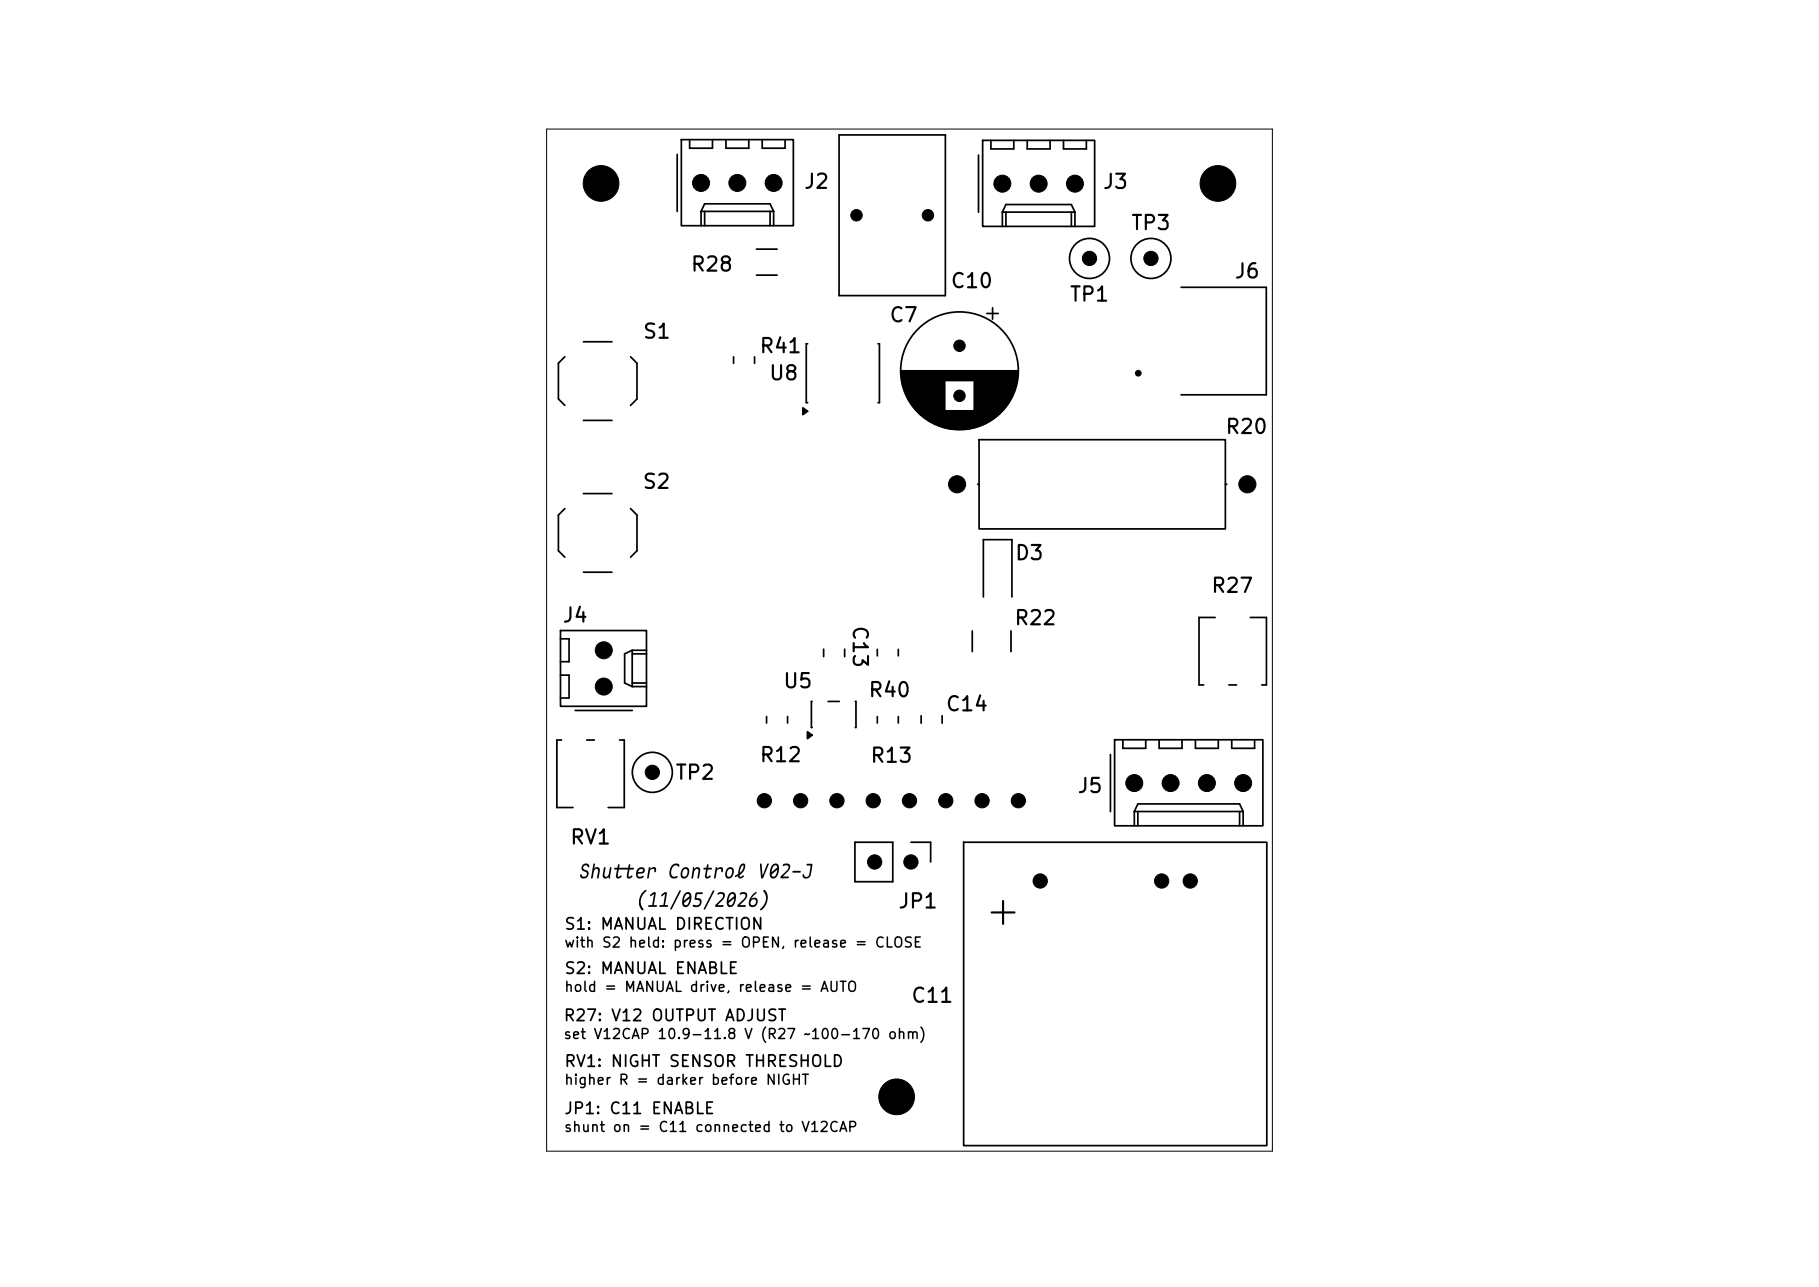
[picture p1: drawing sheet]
<svg xmlns="http://www.w3.org/2000/svg" width="297mm" height="210mm" viewBox="0 0 297 210" stroke-linecap="round" stroke-linejoin="round" font-family="sans-serif">
<g fill="#000">
<path d="M131.1 66.5l.8 .6-.8 .6zM131.8 119.4l.8 .6-.8 .5zM95.2 141.1a.53 .53 0 0 1 .7-.2 .53 .53 0 0 1 .2 .6h-.1a.38 .38 0 0 0-.6-.2 .38 .38 0 0 0 .1 .6 .72 .72 0 0 1 .4 1.2 .72 .72 0 0 1-1.2-.2v-.1a.16 .16 0 0 1 .2-.1 .16 .16 0 0 1 .1 .2 .43 .43 0 0 0 .7 0 .43 .43 0 0 0-.2-.7 .63 .63 0 0 1-.6-.5 .63 .63 0 0 1 .3-.6zM96.9 140.9l.2 .1-.1 .8a.48 .48 0 0 1 .6-.3 .48 .48 0 0 1 .3 .6l-.1 1.1a.14 .14 0 0 1-.2 .2 .14 .14 0 0 1-.1-.2l.2-1a.34 .34 0 0 0-.3-.5 .34 .34 0 0 0-.4 .4l-.2 1.1a.14 .14 0 0 1-.2 .2 .14 .14 0 0 1-.1-.2zM98.6 141.5l.3 .1-.2 1.1a.34 .34 0 0 0 .3 .4 .34 .34 0 0 0 .4-.4l.2-1.1a.14 .14 0 0 1 .1-.1 .14 .14 0 0 1 .1 .1l-.2 1.6a.14 .14 0 0 1-.1 .2 .14 .14 0 0 1-.2-.2v-.2a.48 .48 0 0 1-.6 .3 .48 .48 0 0 1-.3-.6zM100.3 141.6h.5l.1-.4a.14 .14 0 0 1 .1-.2 .14 .14 0 0 1 .2 .2l-.1 .4h1.5v-.4a.14 .14 0 0 1 .2-.2 .14 .14 0 0 1 .1 .2l-.1 .4h.6a.15 .15 0 0 1 .1 .2 .15 .15 0 0 1-.1 .1h-.6l-.2 .9a.19 .19 0 0 0 .1 .3 .19 .19 0 0 0 .3-.1v-.1a.13 .13 0 0 1 .2 0 .13 .13 0 0 1 0 .2 .46 .46 0 0 1-.5 .3 .46 .46 0 0 1-.4-.6l.2-.9h-1.5l-.1 .9a.19 .19 0 0 0 .1 .3 .19 .19 0 0 0 .2-.1l.1-.1a.13 .13 0 0 1 .2 0 .13 .13 0 0 1 0 .2 .46 .46 0 0 1-.6 .3 .46 .46 0 0 1-.3-.6l.2-.9h-.5zM104.1 141.8a.61 .61 0 0 1 .8-.3 .61 .61 0 0 1 .4 .7 1.03 1.03 0 0 1-1.2 .4 .46 .46 0 0 0 .3 .5 .46 .46 0 0 0 .6-.2l.1 .1a.58 .58 0 0 1-1 .3 .91 .91 0 0 1-.2-1h.6a.32 .32 0 0 0 .4 0 .32 .32 0 0 0 0-.5 .55 .55 0 0 0-.7 .5h-.3zM105 145.6l.3-.4a.14 .14 0 0 1 .2 0 .15 .15 0 0 1 0 .3 2.07 2.07 0 0 0-.4 2.9l-.1 .1a1.96 1.96 0 0 1 0-2.9zM106 141.5h.2v.3a.52 .52 0 0 1 .7-.3 .52 .52 0 0 1 .2 .8h-.3a.37 .37 0 0 0-.1-.5 .37 .37 0 0 0-.5 .2l-.3 1.2a.14 .14 0 0 1-.1 .2 .14 .14 0 0 1-.1-.2zM106.2 146l.5-.4a.21 .21 0 0 1 .3 0 .21 .21 0 0 1 .1 .2l-.3 1.9h.3a.15 .15 0 0 1 .2 .2 .15 .15 0 0 1-.2 .1h-1.2a.15 .15 0 0 1-.1-.2 .15 .15 0 0 1 .2-.1h.5l.3-1.8-.6 .4zM108 146l.6-.4a.21 .21 0 0 1 .2 0 .21 .21 0 0 1 .1 .2l-.3 1.9h.4a.15 .15 0 0 1 .1 .2 .15 .15 0 0 1-.2 .1h-1.1a.15 .15 0 0 1-.1-.2 .15 .15 0 0 1 .1-.1h.5l.3-1.8-.6 .4zM109.8 141.2a.62 .62 0 0 1 .6-.4 .62 .62 0 0 1 .5 .5 .19 .19 0 0 1-.2 .1 .19 .19 0 0 1-.1-.2 .86 .86 0 0 0-1 1.1 .63 .63 0 0 0 .2 .7 .63 .63 0 0 0 .8-.1 .37 .37 0 0 1-.2 .4 .37 .37 0 0 1-.4 .1 .84 .84 0 0 1-.7-1.3l.2-.6z"/>
<path d="M110.9 145.3h.1a.12 .12 0 0 1 .1 0 .12 .12 0 0 1 0 .2l-1.5 2.9a.12 .12 0 0 1-.1 0 .12 .12 0 0 1 0-.2zM111.4 141.8a.64 .64 0 0 1 .9-.2 .64 .64 0 0 1 .2 .8 .77 .77 0 0 1-.4 .9 .77 .77 0 0 1-.9-.2l-.1-.4h.3a.41 .41 0 0 0 .5 .4 .41 .41 0 0 0 .3-.5 .45 .45 0 0 0 .1-.6 .45 .45 0 0 0-.6-.2l-.2 .4-.1 .5h-.3zM111.8 145.8a.61 .61 0 0 1 .8-.2 .61 .61 0 0 1 .3 .8 1.39 1.39 0 0 1-1 1.6 .58 .58 0 0 1-.5-.6h.3a.37 .37 0 0 0 .3 .3 .37 .37 0 0 0 .4-.3l.2-.8-.9 .8h-.3v-.4h.3l.9-.8a.37 .37 0 0 0-.4-.4 .37 .37 0 0 0-.3 .4l-.2 .8h-.3l.2-.8zM113.1 141.5a.21 .21 0 0 1 .3 .1 .21 .21 0 0 1 0 .2 .48 .48 0 0 1 .6-.3 .48 .48 0 0 1 .3 .6l-.2 1.1a.14 .14 0 0 1-.1 .2 .14 .14 0 0 1-.1-.2l.1-1a.34 .34 0 0 0-.2-.4 .34 .34 0 0 0-.4 .3l-.2 1.1a.14 .14 0 0 1-.2 .2 .14 .14 0 0 1-.1-.2zM113.6 145.7l1-.1a.15 .15 0 0 1 .1 .2 .15 .15 0 0 1-.1 .1h-.8l-.1 .6a.77 .77 0 0 1 .9 .8 .77 .77 0 0 1-.9 .7l-.5-.1a.21 .21 0 0 1 0-.3 .21 .21 0 0 1 .3 .1 .51 .51 0 0 0 .8-.4 .51 .51 0 0 0-.8-.5l-.1-.1zM114.9 141.6h.4l.1-.4a.14 .14 0 0 1 .2-.2 .14 .14 0 0 1 .1 .2l-.1 .4h.6a.15 .15 0 0 1 .1 .2 .15 .15 0 0 1-.2 .1h-.5l-.2 .9a.19 .19 0 0 0 .1 .3 .19 .19 0 0 0 .2-.1l.1-.1a.13 .13 0 0 1 .2 0 .13 .13 0 0 1 0 .2 .46 .46 0 0 1-.6 .3 .46 .46 0 0 1-.3-.6l.2-.9h-.4zM116.4 145.3a.12 .12 0 0 1 .2 0 .12 .12 0 0 1 0 .2l-1.5 2.9a.12 .12 0 0 1-.2 0 .12 .12 0 0 1 0-.2zM116.9 141.5h.2v.3a.52 .52 0 0 1 .7-.3 .52 .52 0 0 1 .2 .8h-.2a.37 .37 0 0 0-.2-.5 .37 .37 0 0 0-.5 .2l-.2 1.2a.14 .14 0 0 1-.2 .2 .14 .14 0 0 1-.1-.2zM117.2 145.7a.66 .66 0 0 1 .8-.1 .66 .66 0 0 1 .3 .7l-.3 .5-.8 .9h.8a.15 .15 0 0 1 .1 .2 .15 .15 0 0 1-.1 .1h-1.1l-.2-.1 .1-.2 .8-.8a.61 .61 0 0 0 .3-1l-.7 .1zM118.7 141.8a.64 .64 0 0 1 .9-.2 .64 .64 0 0 1 .2 .8 .77 .77 0 0 1-.4 .9 .77 .77 0 0 1-.9-.2l-.1-.4h.3a.41 .41 0 0 0 .5 .4 .41 .41 0 0 0 .3-.5 .45 .45 0 0 0 0-.6 .45 .45 0 0 0-.5-.2l-.2 .4-.1 .5h-.3zM119.1 145.8a.61 .61 0 0 1 .8-.2 .61 .61 0 0 1 .3 .8 1.39 1.39 0 0 1-1 1.6 .58 .58 0 0 1-.5-.6h.2a.37 .37 0 0 0 .4 .3 .37 .37 0 0 0 .4-.3l.2-.8-1 .8h-.2v-.4h.2l1-.8a.37 .37 0 0 0-.4-.4 .37 .37 0 0 0-.4 .4l-.2 .8h-.2l.2-.8zM120.8 145.7a.66 .66 0 0 1 .8-.1 .66 .66 0 0 1 .4 .7l-.3 .5-.9 .9h.9a.15 .15 0 0 1 .1 .2 .15 .15 0 0 1-.2 .1h-1.1l-.1-.1v-.2l.9-.8a.61 .61 0 0 0 .3-1l-.7 .1z"/>
<path d="M121 141.1a.43 .43 0 0 1 .6-.1 .43 .43 0 0 1 0 .6 2.2 2.2 0 0 1-.8 1.2 .26 .26 0 0 0 .2 .3 .26 .26 0 0 0 .3-.3l.1 .1a.46 .46 0 0 1-.4 .4 .46 .46 0 0 1-.5-.4l-.3 .2a.14 .14 0 0 1-.2-.1 .14 .14 0 0 1 .1-.2l.4-.2v-.2a1.13 1.13 0 0 0 .9-1.1v-.1a.81 .81 0 0 0-.6 1v.2h-.3l.2-.8zM122.9 145.9a.47 .47 0 0 1 .7-.3l-1 1.2a.61 .61 0 0 1 .9-.2 .61 .61 0 0 1 .2 .8 .71 .71 0 0 1-.8 .6 .71 .71 0 0 1-.6-.6h.2a.47 .47 0 0 0 .8 .1 .47 .47 0 0 0-.3-.7 .62 .62 0 0 0-.5 .6h-.2a2.25 2.25 0 0 1 .6-1.5zM124.1 140.9l.3 .1 .1 1.8 .8-1.8a.13 .13 0 0 1 .1-.1 .13 .13 0 0 1 .1 .2l-.9 2.1a.19 .19 0 0 1-.2 .2 .19 .19 0 0 1-.1-.2zM124.7 145.3v-.1a1.7 1.7 0 0 1 .4 2.4 1.26 1.26 0 0 1-1 .9v-.1a2.19 2.19 0 0 0 .6-2.9zM126.2 141.1a.61 .61 0 0 1 .7-.1 .61 .61 0 0 1 .3 .7 1.39 1.39 0 0 1-1 1.7 .58 .58 0 0 1-.5-.7h.3a.37 .37 0 0 0 .3 .4 .37 .37 0 0 0 .4-.4l.2-.8-.9 .8h-.3v-.4h.3l.9-.7a.37 .37 0 0 0-.4-.4 .37 .37 0 0 0-.3 .3l-.2 .8h-.3l.2-.8zM127.8 141.1a.66 .66 0 0 1 .9-.2 .66 .66 0 0 1 .3 .8l-.3 .5-.8 .8h.8a.15 .15 0 0 1 .1 .2 .15 .15 0 0 1-.2 .1h-1l-.2-.1 .1-.2 .8-.8a.61 .61 0 0 0 .3-1l-.7 .1zM129.4 142.1h1.2a.15 .15 0 0 1 .1 .2 .15 .15 0 0 1-.1 .1h-1.2zM131.7 141l.7-.1 .2 .2-.2 1.5a.69 .69 0 0 1-.6 .8 .69 .69 0 0 1-.8-.7h.3a.43 .43 0 0 0 .4 .4 .43 .43 0 0 0 .4-.5l.3-1.3-.7-.1z"/>
</g>
<g fill="none" stroke="#000" stroke-width=".28">
<path d="M110.6 25.2v9.3M111.2 22.8h18.3v14h-18.3zM112.6 22.8v1.4h3.7v-1.4M114.5 34.5l.6-1.2h10.6l.6 1.2M114.5 34.5h11.8M114.5 34.5v2.3M115.1 34.5v2.3M118.5 22.8v1.4h3.8v-1.4M124.5 22.8v1.4h3.7v-1.4M125.7 34.5v2.3M126.3 34.5v2.3M137 22h17.4v26.2h-17.4z"/>
<path d="M159.8 25.3v9.3M160.4 22.9h18.3v14h-18.3zM161.8 22.9v1.4h3.7v-1.4M163.7 34.6l.5-1.2h10.7l.6 1.2M163.7 34.6h11.8M163.7 34.6v2.3M164.2 34.6v2.3M167.7 22.9v1.4h3.8v-1.4M173.6 22.9v1.4h3.8v-1.4M174.9 34.6v2.3M175.5 34.6v2.3M92.2 58.2l-1 1.1v5.8l1 1"/>
<path d="M95.3 55.8h4.6M103 58.2l1 1.1v5.8l-1 1M119.8 58.2v1.1M123.2 58.2v1.1M123.5 40.7h3.4M123.5 44.9h3.4M131.9 56.1h-.3v9.6h.3M143.4 56.1h.2v9.6h-.2M161.1 51.2h1.9M162.1 50.2v1.9M192.8 46.9h14v17.5h-14M95.3 68.6h4.6"/>
<path d="M131.1 66.5l.8 .6-.8 .6zM147.1 60.5h19.1M147.1 60.6h19.1M147.2 60.7h19M147.2 60.8h19M147.2 60.9h19M147.2 61h19M147.2 61.1h19M147.2 61.2h19M147.2 61.3h19M147.2 61.3h18.9M147.2 61.4h18.9"/>
<path d="M147.2 61.5h18.9M147.2 61.6h18.9M147.2 61.7h18.9M147.2 61.8h18.9M147.3 61.9h18.8M147.3 62h18.8M147.3 62.1h18.7M147.3 62.2h6.9M147.3 62.3h6.9M147.3 62.4h6.9M147.4 62.5h6.8M147.4 62.6h6.8"/>
<path d="M147.4 62.7h6.8M147.4 62.8h6.8M147.5 62.9h6.7M147.5 63h6.7M147.5 63.1h6.7M147.5 63.2h6.7M147.6 63.3h6.6M147.6 63.4h6.6M147.6 63.5h6.6M147.7 63.6h6.5M147.7 63.7h6.5M147.7 63.8h6.5"/>
<path d="M147.8 63.9h6.4M147.8 64h6.4M147.9 64.1h6.3M147.9 64.2h6.3M147.9 64.3h6.3M148 64.4h6.2M148 64.5h6.2M148.1 64.6h6.1M148.1 64.7h6.1M148.2 64.8h6M148.2 64.9h6M148.3 65h5.9"/>
<path d="M148.3 65.1h5.9M148.4 65.2h5.8M148.4 65.3h5.8M148.5 65.4h5.7M148.6 65.5h5.6M148.6 65.6h5.6M148.7 65.7h5.5M148.8 65.8h5.4M148.8 65.9h5.4M148.9 66h5.3M148.9 66.1h5.3M149 66.2h5.2"/>
<path d="M149.1 66.3h5.1M149.2 66.4h5M149.2 66.5h5M149.3 66.6h4.9M149.4 66.7h4.8M149.5 66.8h4.7M149.6 66.9h4.6M149.7 67h13.9M149.8 67.1h13.7M149.9 67.2h13.5M150 67.3h13.4M150.1 67.4h13.2"/>
<path d="M150.2 67.5h13M150.3 67.6h12.8M150.4 67.7h12.6M150.5 67.8h12.3M150.6 67.9h12.1M150.7 68h11.9M150.8 68.1h11.7M150.9 68.2h11.5M151.1 68.2h11.2M151.2 68.3h10.9M151.3 68.4h10.7M151.5 68.5h10.4"/>
<path d="M151.6 68.6h10.1M151.8 68.7h9.8M151.9 68.8h9.5M152.1 68.9h9.1M152.3 69h8.8M152.4 69.1h8.5M152.6 69.2h8.1M152.8 69.3h7.7M153 69.4h7.3M153.3 69.5h6.8M153.5 69.6h6.3M153.8 69.6h5.7"/>
<path d="M154.1 69.7h5.1M154.5 69.8h4.4M154.9 69.9h3.6M155.4 70h2.5M159.1 62.2h6.9M159.1 62.3h6.9M159.1 62.4h6.9M159.1 62.5h6.9M159.1 62.6h6.9M159.1 62.7h6.8M159.1 62.8h6.8M159.1 62.9h6.8"/>
<path d="M159.1 63h6.7M159.1 63.1h6.7M159.1 63.2h6.7M159.1 63.3h6.7M159.1 63.4h6.6M159.1 63.5h6.6M159.1 63.6h6.6M159.1 63.7h6.5M159.1 63.8h6.5M159.1 63.9h6.5M159.1 64h6.4M159.1 64.1h6.4"/>
<path d="M159.1 64.2h6.3M159.1 64.3h6.3M159.1 64.4h6.2M159.1 64.5h6.2M159.1 64.6h6.2M159.1 64.7h6.1M159.1 64.8h6.1M159.1 64.9h6M159.1 65h6M159.1 65.1h5.9M159.1 65.2h5.9M159.1 65.3h5.8"/>
<path d="M159.1 65.4h5.8M159.1 65.4h5.7M159.1 65.5h5.7M159.1 65.6h5.6M159.1 65.7h5.5M159.1 65.8h5.5M159.1 65.9h5.4M159.1 66h5.3M159.1 66.1h5.3M159.1 66.2h5.2M159.1 66.3h5.1M159.1 66.4h5.1"/>
<path d="M159.1 66.5h5M159.1 66.6h4.9M159.1 66.7h4.9M159.1 66.8h4.8M159.1 66.8h4.7M159.1 66.9h4.6M159.6 79h.3M159.9 71.7h40.2v14.6h-40.2zM200.1 79h.2M92.2 83l-1 1v5.9l1 1M95.3 80.5h4.6M95.3 93.4h4.6"/>
<path d="M103 83l1 1v5.9l-1 1M160.6 97.4v-9.3h4.6v9.3M91.5 102.9h14.1v12.4h-14.1zM91.5 104.2h1.4v3.8h-1.4M91.5 110.2h1.4v3.7h-1.4M93.9 115.9h9.3M103.2 106.1l-1.2 .6v4.7l1.2 .6M103.2 106.1h2.4M103.2 106.1v5.9M103.2 106.7h2.4M103.2 111.4h2.4M103.2 112h2.4"/>
<path d="M125.2 116.9v1.1M128.6 116.9v1.1M131.8 119.4l.8 .6-.8 .5zM132.6 114.5h-.1v4.2h.1M134.5 105.9v1.2M135.2 114.5h1.8M137.9 105.9v1.2M139.6 114.5h.2v4.2h-.2M143.2 106v1M143.2 116.9v1.1M146.7 106v1M146.7 116.9v1.1"/>
<path d="M150.4 116.8v1.2M153.8 116.8v1.2M158.8 103v3.3M165.1 103v3.3M198.4 100.8h-2.6v11h.7M200.6 111.8h1.3M204.1 100.8h2.7v11h-.8M91.7 120.8h-.8v11h2.7M95.8 120.8h1.3M101.2 120.8h.7v11h-2.6M139.6 137.4h6.2v6.5h-6.2zM148.7 137.4h3.3v3.3"/>
<path d="M157.3 137.4h49.5v49.5h-49.5zM181.3 123.1v9.3M182 120.7h24.2v14.1h-24.2zM183.3 120.7v1.4h3.8v-1.4M185.2 132.4l.6-1.2h16.6l.6 1.2M185.2 132.4h17.8M185.2 132.4v2.4M185.8 132.4v2.4M189.3 120.7v1.4h3.7v-1.4M195.2 120.7v1.4h3.7v-1.4M201.1 120.7v1.4h3.7v-1.4M202.4 132.4v2.4"/>
<path d="M203 132.4v2.4"/>
<circle cx="177.9" cy="42.2" r="3.3"/>
<circle cx="187.9" cy="42.2" r="3.3"/>
<circle cx="156.7" cy="60.5" r="9.6"/>
<circle cx="106.5" cy="126" r="3.3"/>
</g>
<path d="M161.9 148.9h3.7M163.8 147v3.8" fill="none" stroke="#000" stroke-width=".35"/>
<g fill="#000" stroke="#000" stroke-width=".16">
<circle cx="98.1" cy="29.9" r="2.92"/>
<circle cx="114.5" cy="29.9" r="1.39"/>
<circle cx="120.4" cy="29.9" r="1.39"/>
<circle cx="126.3" cy="29.9" r="1.39"/>
<circle cx="139.8" cy="35.1" r=".93"/>
<circle cx="151.5" cy="35.1" r=".93"/>
<circle cx="163.7" cy="30" r="1.39"/>
<circle cx="169.6" cy="30" r="1.39"/>
<circle cx="175.5" cy="30" r="1.39"/>
<circle cx="198.9" cy="29.9" r="2.92"/>
<circle cx="156.7" cy="56.4" r=".93"/>
<circle cx="177.9" cy="42.2" r="1.17"/>
<circle cx="187.9" cy="42.2" r="1.17"/>
<circle cx="156.3" cy="79" r="1.4"/>
<circle cx="156.7" cy="64.6" r=".93"/>
<circle cx="185.9" cy="60.9" r=".47"/>
<circle cx="203.7" cy="79" r="1.4"/>
<circle cx="98.6" cy="112" r="1.39"/>
<circle cx="98.6" cy="106.1" r="1.39"/>
<circle cx="106.5" cy="126" r="1.17"/>
<circle cx="124.8" cy="130.7" r="1.17"/>
<circle cx="130.7" cy="130.7" r="1.17"/>
<circle cx="136.7" cy="130.7" r="1.17"/>
<circle cx="142.6" cy="130.7" r="1.17"/>
<circle cx="148.5" cy="130.7" r="1.17"/>
<circle cx="154.4" cy="130.7" r="1.17"/>
<circle cx="160.4" cy="130.7" r="1.17"/>
<circle cx="166.3" cy="130.7" r="1.17"/>
<circle cx="185.2" cy="127.8" r="1.39"/>
<circle cx="191.1" cy="127.8" r="1.39"/>
<circle cx="197.1" cy="127.8" r="1.39"/>
<circle cx="203" cy="127.8" r="1.39"/>
<circle cx="142.8" cy="140.7" r="1.17"/>
<circle cx="148.7" cy="140.7" r="1.17"/>
<circle cx="169.8" cy="143.8" r="1.17"/>
<circle cx="189.7" cy="143.8" r="1.17"/>
<circle cx="194.3" cy="143.8" r="1.17"/>
<circle cx="146.4" cy="179" r="2.92"/>
</g>
<path d="M89.3 21.1h118.5v166.7h-118.5z" fill="none" stroke="#000" stroke-width=".16"/>
<g font-size="2.3">
<text x="131.1" y="31.4">J2</text>
<text x="179.9" y="31.4">J3</text>
<text x="184.5" y="38.1">TP3</text>
<text x="112.6" y="44.9">R28</text>
<text x="155.1" y="47.6">C10</text>
<text x="201.4" y="46">J6</text>
<text x="145.1" y="53.1">C7</text>
<text x="174.5" y="49.8">TP1</text>
<text x="104.8" y="55.8">S1</text>
<text x="123.8" y="58.2">R41</text>
<text x="125.4" y="62.6">U8</text>
<text x="199.9" y="71.4">R20</text>
<text x="104.8" y="80.3">S2</text>
<text x="165.6" y="92">D3</text>
<text x="138.7" y="101.9" transform="rotate(90 138.7 101.9)">C13</text>
<text x="197.6" y="97.3">R27</text>
<text x="91.7" y="102.1">J4</text>
<text x="165.5" y="102.6">R22</text>
<text x="127.7" y="112.9">U5</text>
<text x="141.6" y="114.3">R40</text>
<text x="154.3" y="116.6">C14</text>
<text x="123.9" y="124.9">R12</text>
<text x="141.9" y="125">R13</text>
<text x="110.1" y="127.8">TP2</text>
<text x="175.8" y="130">J5</text>
<text x="92.9" y="138.4">RV1</text>
<text x="146.5" y="148.8">JP1</text>
<text x="148.6" y="164.2">C11</text>
</g>
<g font-size="1.9">
<text x="92" y="152.2">S1: MANUAL DIRECTION</text>
<text x="92" y="159.4">S2: MANUAL ENABLE</text>
<text x="91.9" y="167.1">R27: V12 OUTPUT ADJUST</text>
<text x="92" y="174.6">RV1: NIGHT SENSOR THRESHOLD</text>
<text x="92" y="182.3">JP1: C11 ENABLE</text>
</g>
<g font-size="1.6">
<text x="92" y="155">with S2 held: press = OPEN, release = CLOSE</text>
<text x="92" y="162.3">hold = MANUAL drive, release = AUTO</text>
<text x="91.9" y="170">set V12CAP 10.9-11.8 V (R27 ~100-170 ohm)</text>
<text x="92" y="177.4">higher R = darker before NIGHT</text>
<text x="92" y="185.1">shunt on = C11 connected to V12CAP</text>
</g>
</svg>
